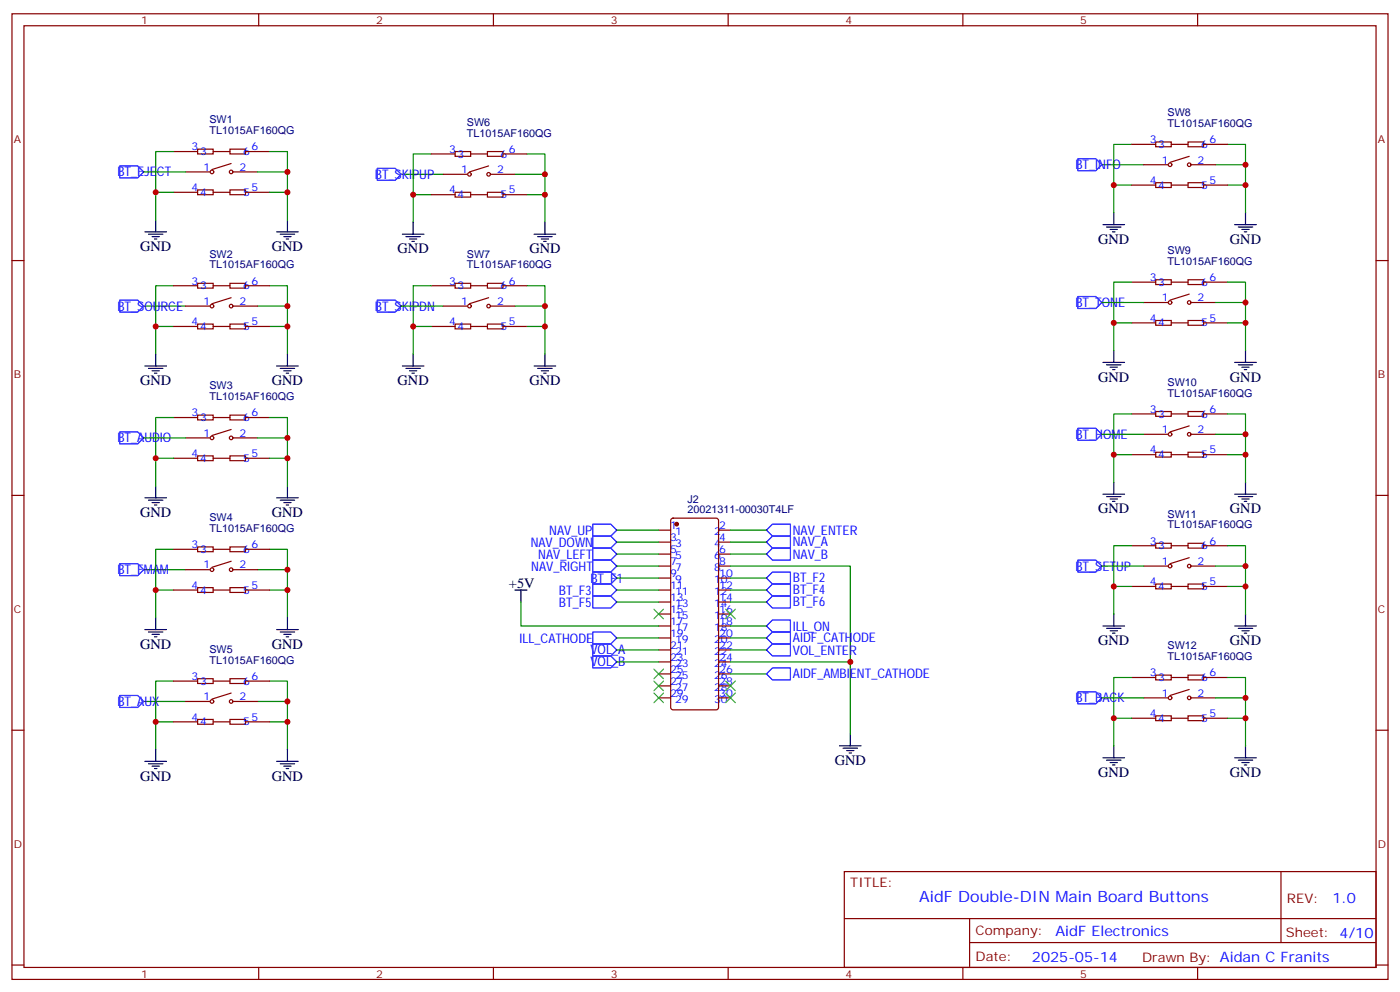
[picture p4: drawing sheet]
<svg xmlns="http://www.w3.org/2000/svg" width="412mm" height="292mm" viewBox="0 0 412 292" stroke-linecap="round" stroke-linejoin="round" font-family="sans-serif">
<g fill="none" stroke="#870000" stroke-width=".35">
<path d="M3.5 4.1h405.4v284.3h-405.4zM7.1 7.6h398.2v277.3h-398.2zM76.2 4.1v3.5M145.3 4.1v3.5M214.5 4.1v3.5M283.6 4.1v3.5M352.8 4.1v3.5M51.2 56.6h7M51.2 44.6h7M54.7 50.6h7M58.2 55.9h4.6v1.4h-4.6zM58.2 43.9h4.6v1.4h-4.6z"/>
<path d="M62.8 56.6h4.9M62.8 44.6h4.9M67.7 55.9h4.6v1.4h-4.6zM67.7 43.9h4.6v1.4h-4.6zM68.1 48.2l-5.7 1.7M68.8 50.6h7M72.3 56.6h7.1M72.3 44.6h7.1M127 57.3h7.1M127 45.3h7.1M130.5 51.3h7.1M134.1 56.6h4.5v1.4h-4.5z"/>
<path d="M134.1 44.6h4.5v1.4h-4.5zM138.6 57.3h5M138.6 45.3h5M143.6 56.6h4.6v1.4h-4.6zM143.6 44.6h4.6v1.4h-4.6zM143.9 48.9l-5.6 1.7M144.6 51.3h7.1M148.2 57.3h7M148.2 45.3h7M333.4 54.5h7M333.4 42.5h7M336.9 48.5h7.1"/>
<path d="M340.4 53.8h4.6v1.4h-4.6zM340.4 41.8h4.6v1.4h-4.6zM345 54.5h5M345 42.5h5M350 53.8h4.5v1.4h-4.5zM350 41.8h4.5v1.4h-4.5zM350.3 46l-5.6 1.8M351 48.5h7.1M354.5 54.5h7.1M354.5 42.5h7.1M3.5 76.7h3.6M405.3 76.7h3.6"/>
<path d="M51.2 96.1h7M51.2 84.1h7M54.7 90.1h7M58.2 95.4h4.6v1.4h-4.6zM58.2 83.4h4.6v1.4h-4.6zM62.8 96.1h4.9M62.8 84.1h4.9M67.7 95.4h4.6v1.4h-4.6zM67.7 83.4h4.6v1.4h-4.6zM68.1 87.7l-5.7 1.7M68.8 90.1h7M72.3 96.1h7.1"/>
<path d="M72.3 84.1h7.1M127 96.1h7.1M127 84.1h7.1M130.5 90.1h7.1M134.1 95.4h4.5v1.4h-4.5zM134.1 83.4h4.5v1.4h-4.5zM138.6 96.1h5M138.6 84.1h5M143.6 95.4h4.6v1.4h-4.6zM143.6 83.4h4.6v1.4h-4.6zM143.9 87.7l-5.6 1.7M144.6 90.1h7.1"/>
<path d="M148.2 96.1h7M148.2 84.1h7M333.4 95.1h7M333.4 83.1h7M336.9 89.1h7.1M340.4 94.4h4.6v1.4h-4.6zM340.4 82.4h4.6v1.4h-4.6zM345 95.1h5M345 83.1h5M350 94.4h4.5v1.4h-4.5zM350 82.4h4.5v1.4h-4.5zM350.3 86.6l-5.6 1.8"/>
<path d="M351 89.1h7.1M354.5 95.1h7.1M354.5 83.1h7.1M51.2 134.9h7M51.2 122.9h7M54.7 128.9h7M58.2 134.2h4.6v1.4h-4.6zM58.2 122.2h4.6v1.4h-4.6zM62.8 134.9h4.9M62.8 122.9h4.9M67.7 134.2h4.6v1.4h-4.6zM67.7 122.2h4.6v1.4h-4.6z"/>
<path d="M68.1 126.5l-5.7 1.7M68.8 128.9h7M72.3 134.9h7.1M72.3 122.9h7.1M333.4 133.9h7M333.4 121.9h7M336.9 127.9h7.1M340.4 133.2h4.6v1.4h-4.6zM340.4 121.2h4.6v1.4h-4.6zM345 133.9h5M345 121.9h5M350 133.2h4.5v1.4h-4.5z"/>
<path d="M350 121.2h4.5v1.4h-4.5zM350.3 125.4l-5.6 1.8M351 127.9h7.1M354.5 133.9h7.1M354.5 121.9h7.1M3.5 145.9h3.6M194 156.1h3.6M194 159.6h3.6M197.8 152.8l.5-.2h12.7l.6 .4 .1 55.3-.5 .7h-12.9l-.7-.4v-55.3zM211.7 156.1h3.5M211.7 159.6h3.5M340.4 160h4.6v1.4h-4.6z"/>
<path d="M350 160h4.5v1.4h-4.5zM405.3 145.9h3.6M51.2 173.7h7M51.2 161.7h7M54.7 167.7h7M58.2 173h4.6v1.4h-4.6zM58.2 161h4.6v1.5h-4.6zM62.8 173.7h4.9M62.8 161.7h4.9M67.7 173h4.6v1.4h-4.6zM67.7 161h4.6v1.5h-4.6zM68.1 165.3l-5.7 1.7"/>
<path d="M68.8 167.7h7M72.3 173.7h7.1M72.3 161.7h7.1M194 173.7h3.6M194 166.7h3.6M194 163.2h3.6M194 170.2h3.6M194 177.3h3.6M211.7 173.7h3.5M211.7 166.7h3.5M211.7 163.2h3.5M211.7 170.2h3.5"/>
<path d="M211.7 177.3h3.5M333.4 172.7h7M333.4 160.7h7M336.9 166.7h7.1M340.4 172h4.6v1.4h-4.6zM345 172.7h5M345 160.7h5M350 172h4.5v1.4h-4.5zM350.3 164.2l-5.6 1.8M351 166.7h7.1M354.5 172.7h7.1M354.5 160.7h7.1"/>
<path d="M58.2 199.8h4.6v1.5h-4.6zM67.7 199.8h4.6v1.5h-4.6zM194 198.4h3.6M194 194.9h3.6M194 191.4h3.6M194 187.9h3.6M194 184.3h3.6M194 180.8h3.6M211.7 198.4h3.5M211.7 194.9h3.5M211.7 191.4h3.5M211.7 187.9h3.5"/>
<path d="M211.7 184.3h3.5M211.7 180.8h3.5M333.4 199.5h7M340.4 198.8h4.6v1.4h-4.6zM345 199.5h5M350 198.8h4.5v1.4h-4.5zM354.5 199.5h7.1M3.5 215h3.6M51.2 212.5h7M51.2 200.6h7M54.7 206.6h7M58.2 211.8h4.6v1.5h-4.6z"/>
<path d="M62.8 212.5h4.9M62.8 200.6h4.9M67.7 211.8h4.6v1.5h-4.6zM68.1 204.1l-5.7 1.7M68.8 206.6h7M72.3 212.5h7.1M72.3 200.6h7.1M194 205.5h3.6M194 202h3.6M211.7 205.5h3.5M211.7 202h3.5M333.4 211.5h7"/>
<path d="M336.9 205.5h7.1M340.4 210.8h4.6v1.4h-4.6zM345 211.5h5M350 210.8h4.5v1.4h-4.5zM350.3 203l-5.6 1.8M351 205.5h7.1M354.5 211.5h7.1M405.3 215h3.6M248.7 256.6h156.6v28.3h-156.6zM377.3 256.7v20.8M248.7 270.5h156.5M285.6 277.5h119.6"/>
<path d="M285.6 270.5v14.1M3.5 284.2h3.6M76.2 284.9v3.5M145.3 284.9v3.5M214.5 284.9v3.5M283.6 284.9v3.5M352.8 284.9v3.5M405.3 284.2h3.6"/>
<circle cx="62.4" cy="50.6" r=".53"/>
<circle cx="68.1" cy="50.6" r=".53"/>
<circle cx="138.3" cy="51.3" r=".53"/>
<circle cx="143.9" cy="51.3" r=".53"/>
<circle cx="344.7" cy="48.5" r=".53"/>
<circle cx="350.3" cy="48.5" r=".53"/>
<circle cx="62.4" cy="90.1" r=".53"/>
<circle cx="68.1" cy="90.1" r=".53"/>
<circle cx="138.3" cy="90.1" r=".53"/>
<circle cx="143.9" cy="90.1" r=".53"/>
<circle cx="344.7" cy="89.1" r=".53"/>
<circle cx="350.3" cy="89.1" r=".53"/>
<circle cx="62.4" cy="128.9" r=".53"/>
<circle cx="68.1" cy="128.9" r=".53"/>
<circle cx="344.7" cy="127.9" r=".53"/>
<circle cx="350.3" cy="127.9" r=".53"/>
<circle cx="62.4" cy="167.7" r=".53"/>
<circle cx="68.1" cy="167.7" r=".53"/>
<circle cx="344.7" cy="166.7" r=".53"/>
<circle cx="350.3" cy="166.7" r=".53"/>
<circle cx="62.4" cy="206.6" r=".53"/>
<circle cx="68.1" cy="206.6" r=".53"/>
<circle cx="344.7" cy="205.5" r=".53"/>
<circle cx="350.3" cy="205.5" r=".53"/>
</g>
<g fill="none" stroke="#000" stroke-width=".35">
<path d="M42.7 68.3h6.3M43.7 69h4.3M44.8 69.7h2.1M45.5 70.4h.7M45.9 64.7v3.6M81.5 68.3h6.3M82.5 69h4.3M83.6 69.7h2.1M84.3 70.4h.7M84.7 64.7v3.6M118.5 69h6.4M119.6 69.7h4.2"/>
<path d="M120.6 70.4h2.2M121.4 71.1h.7M121.7 65.4v3.6M157.3 69h6.4M158.4 69.7h4.2M159.5 70.4h2.1M160.2 71.1h.7M160.5 65.4v3.6M324.9 66.1h6.4M326 66.9h4.2M327 67.6h2.1M327.7 68.3h.7"/>
<path d="M328.1 62.6v3.5M363.7 66.1h6.4M364.8 66.9h4.2M365.8 67.6h2.1M366.5 68.3h.7M366.9 62.6v3.5M42.7 107.8h6.3M43.7 108.5h4.3M44.8 109.2h2.1M45.5 109.9h.7M45.9 104.2v3.6M81.5 107.8h6.3"/>
<path d="M82.5 108.5h4.3M83.6 109.2h2.1M84.3 109.9h.7M84.7 104.2v3.6M118.5 107.8h6.4M119.6 108.5h4.2M120.6 109.2h2.2M121.4 109.9h.7M121.7 104.2v3.6M157.3 107.8h6.4M158.4 108.5h4.2M159.5 109.2h2.1"/>
<path d="M160.2 109.9h.7M160.5 104.2v3.6M324.9 106.7h6.4M326 107.4h4.2M327 108.1h2.1M327.7 108.8h.7M328.1 103.2v3.5M363.7 106.7h6.4M364.8 107.4h4.2M365.8 108.1h2.1M366.5 108.8h.7M366.9 103.2v3.5"/>
<path d="M42.7 146.6h6.3M43.7 147.3h4.3M44.8 148h2.1M45.5 148.7h.7M45.9 143.1v3.5M81.5 146.6h6.3M82.5 147.3h4.3M83.6 148h2.1M84.3 148.7h.7M84.7 143.1v3.5M324.9 145.5h6.4M326 146.2h4.2"/>
<path d="M327 146.9h2.1M327.7 147.6h.7M328.1 142v3.5M363.7 145.5h6.4M364.8 146.2h4.2M365.8 146.9h2.1M366.5 147.6h.7M366.9 142v3.5M151.7 173.7h3.5M153.5 173.7v3.6M42.7 185.4h6.3M43.7 186.1h4.3"/>
<path d="M44.8 186.8h2.1M45.5 187.5h.7M45.9 181.9v3.5M81.5 185.4h6.3M82.5 186.1h4.3M83.6 186.8h2.1M84.3 187.5h.7M84.7 181.9v3.5M324.9 184.3h6.4M326 185h4.2M327 185.7h2.1M327.7 186.4h.7"/>
<path d="M328.1 180.8v3.5M363.7 184.3h6.4M364.8 185h4.2M365.8 185.7h2.1M366.5 186.4h.7M366.9 180.8v3.5M247.3 219.6h6.3M250.5 216.1v3.5M328.1 219.6v3.5M366.9 219.6v3.5M42.7 224.2h6.3M43.7 224.9h4.3"/>
<path d="M44.8 225.6h2.1M45.5 226.3h.7M45.9 220.7v3.5M81.5 224.2h6.3M82.5 224.9h4.3M83.6 225.6h2.1M84.3 226.3h.7M84.7 220.7v3.5M248.4 220.3h4.2M249.4 221h2.1M250.1 221.7h.7M324.9 223.1h6.4"/>
<path d="M326 223.8h4.2M327 224.5h2.1M327.7 225.2h.7M363.7 223.1h6.4M364.8 223.8h4.2M365.8 224.5h2.1M366.5 225.2h.7"/>
</g>
<g fill="none" stroke="#008700" stroke-width=".35">
<path d="M42.3 50.6h12.4M45.9 56.6h5.3M51.2 44.6h-5.3v20.1M75.8 50.6h8.9M79.4 44.6h5.3v20.1M79.4 56.6h5.3M118.2 51.3h12.3M121.7 57.3h5.3M127 45.3h-5.3v20.1M151.7 51.3h8.8M155.2 45.3h5.3v20.1M155.2 57.3h5.3"/>
<path d="M324.6 48.5h12.3M328.1 54.5h5.3M333.4 42.5h-5.3v20.1M358.1 48.5h8.8M361.6 42.5h5.3v20.1M361.6 54.5h5.3M42.3 90.1h12.4M45.9 96.1h5.3M51.2 84.1h-5.3v20.1M75.8 90.1h8.9M79.4 84.1h5.3v20.1M79.4 96.1h5.3"/>
<path d="M118.2 90.1h12.3M121.7 96.1h5.3M127 84.1h-5.3v20.1M151.7 90.1h8.8M155.2 84.1h5.3v20.1M155.2 96.1h5.3M324.6 89.1h12.3M328.1 95.1h5.3M333.4 83.1h-5.3v20.1M358.1 89.1h8.8M361.6 83.1h5.3v20.1M361.6 95.1h5.3"/>
<path d="M42.3 128.9h12.4M45.9 134.9h5.3M51.2 122.9h-5.3v20.2M75.8 128.9h8.9M79.4 122.9h5.3v20.2M79.4 134.9h5.3M324.6 127.9h12.3M328.1 133.9h5.3M333.4 121.9h-5.3v20.1M358.1 127.9h8.8M361.6 121.9h5.3v20.1M361.6 133.9h5.3"/>
<path d="M181.7 156.1h12.3M181.7 159.6h12.3M215.2 156.1h10.6M215.2 159.6h10.6M42.3 167.7h12.4M45.9 173.7h5.3M51.2 161.7h-5.3v20.2M75.8 167.7h8.9M79.4 161.7h5.3v20.2M79.4 173.7h5.3M153.5 177.3v7h40.5M181.7 173.7h12.3"/>
<path d="M181.7 166.7h12.3M181.7 170.2h12.3M181.7 177.3h12.3M181.7 163.2h12.3M215.2 166.7h35.3v49.4M215.2 173.7h10.6M215.2 170.2h10.6M215.2 177.3h10.6M215.2 163.2h10.6M324.6 166.7h12.3M328.1 172.7h5.3M333.4 160.7h-5.3v20.1"/>
<path d="M358.1 166.7h8.8M361.6 160.7h5.3v20.1M361.6 172.7h5.3M181.7 191.4h12.3M181.7 194.9h12.3M181.7 187.9h12.3M215.2 191.4h10.6M215.2 194.9h35.3M215.2 187.9h10.6M215.2 184.3h10.6M215.2 198.4h10.6M333.4 199.5h-5.3v20.1"/>
<path d="M361.6 199.5h5.3v20.1M42.3 206.6h12.4M45.9 212.5h5.3M51.2 200.6h-5.3v20.1M75.8 206.6h8.9M79.4 200.6h5.3v20.1M79.4 212.5h5.3M324.6 205.5h12.3M328.1 211.5h5.3M358.1 205.5h8.8M361.6 211.5h5.3"/>
</g>
<g fill="none" stroke="#00f" stroke-width=".35">
<path d="M35.3 48.9h5.3l1.7 1.7-1.7 1.8h-5.3zM111.1 49.6h5.3l1.8 1.7-1.8 1.8h-5.3zM317.5 46.7h5.3l1.8 1.8-1.8 1.8h-5.3zM35.3 88.4h5.3l1.7 1.7-1.7 1.8h-5.3zM111.1 88.4h5.3l1.8 1.7-1.8 1.8h-5.3zM317.5 87.3h5.3l1.8 1.8-1.8 1.7h-5.3zM35.3 127.2h5.3l1.7 1.7-1.7 1.8h-5.3zM317.5 126.1h5.3l1.8 1.8-1.8 1.7h-5.3zM174.6 157.9h5.3l1.8 1.7-1.8 1.8h-5.3zM174.6 154.3h5.3l1.8 1.8-1.8 1.8h-5.3zM225.8 159.6l1.7-1.7h5.3v3.5h-5.3zM227.5 154.3h5.3v3.6h-5.3l-1.7-1.8z"/>
<path d="M35.3 166h5.3l1.7 1.7-1.7 1.8h-5.3zM174.6 168.5h5.3l1.8 1.7-1.8 1.8h-5.3zM174.6 172h5.3l1.8 1.7-1.8 1.8h-5.3zM174.6 175.5h5.3l1.8 1.8-1.8 1.7h-5.3zM174.6 164.9h5.3l1.8 1.8-1.8 1.8h-5.3zM174.6 161.4h5.3l1.8 1.8-1.8 1.7h-5.3zM225.8 170.2l1.7-1.7h5.3v3.5h-5.3zM225.8 177.3l1.7-1.8h5.3v3.5h-5.3zM225.8 163.2l1.7-1.8h5.3v3.5h-5.3zM227.5 172h5.3v3.5h-5.3l-1.7-1.8zM317.5 164.9h5.3l1.8 1.8-1.8 1.8h-5.3zM174.6 189.6h5.3l1.8 1.8-1.8 1.7h-5.3z"/>
<path d="M174.6 193.1h5.3l1.8 1.8-1.8 1.8h-5.3zM174.6 186.1h5.3l1.8 1.8-1.8 1.7h-5.3zM225.8 191.4l1.7-1.8h5.3v3.5h-5.3zM225.8 184.3l1.7-1.7h5.3v3.5h-5.3zM225.8 187.9l1.7-1.8h5.3v3.5h-5.3zM225.8 198.4l1.7-1.7h5.3v3.5h-5.3zM35.3 204.8h5.3l1.7 1.8-1.7 1.7h-5.3zM317.5 203.7h5.3l1.8 1.8-1.8 1.8h-5.3z"/>
</g>
<circle cx="199.3" cy="154.3" r=".53" fill="#870000" stroke="#870000" stroke-width=".35"/>
<g fill="none" stroke="#3c3" stroke-width=".35">
<path d="M192.6 179.4l2.8 2.8M195.4 179.4l-2.8 2.8M213.8 179.4l2.8 2.8M216.6 179.4l-2.8 2.8M192.6 197l2.8 2.8M195.4 197l-2.8 2.8M192.6 200.6l2.8 2.8M192.6 204.1l2.8 2.8M195.4 200.6l-2.8 2.8M195.4 204.1l-2.8 2.8M213.8 200.6l2.8 2.8M213.8 204.1l2.8 2.8"/>
<path d="M216.6 200.6l-2.8 2.8M216.6 204.1l-2.8 2.8"/>
</g>
<g fill="#c00">
<circle cx="84.7" cy="50.6" r=".88"/>
<circle cx="84.7" cy="56.6" r=".88"/>
<circle cx="45.9" cy="56.6" r=".88"/>
<circle cx="45.9" cy="96.1" r=".88"/>
<circle cx="84.7" cy="96.1" r=".88"/>
<circle cx="84.7" cy="90.1" r=".88"/>
<circle cx="84.7" cy="128.9" r=".88"/>
<circle cx="84.7" cy="134.9" r=".88"/>
<circle cx="45.9" cy="134.9" r=".88"/>
<circle cx="45.9" cy="173.7" r=".88"/>
<circle cx="84.7" cy="173.7" r=".88"/>
<circle cx="84.7" cy="167.7" r=".88"/>
<circle cx="45.9" cy="212.5" r=".88"/>
<circle cx="84.7" cy="212.5" r=".88"/>
<circle cx="84.7" cy="206.6" r=".88"/>
<circle cx="121.7" cy="57.3" r=".88"/>
<circle cx="160.5" cy="57.3" r=".88"/>
<circle cx="160.5" cy="51.3" r=".88"/>
<circle cx="160.5" cy="90.1" r=".88"/>
<circle cx="160.5" cy="96.1" r=".88"/>
<circle cx="121.7" cy="96.1" r=".88"/>
<circle cx="328.1" cy="54.5" r=".88"/>
<circle cx="366.9" cy="54.5" r=".88"/>
<circle cx="366.9" cy="48.5" r=".88"/>
<circle cx="366.9" cy="89.1" r=".88"/>
<circle cx="366.9" cy="95.1" r=".88"/>
<circle cx="328.1" cy="95.1" r=".88"/>
<circle cx="366.9" cy="127.9" r=".88"/>
<circle cx="366.9" cy="133.9" r=".88"/>
<circle cx="328.1" cy="133.9" r=".88"/>
<circle cx="366.9" cy="166.7" r=".88"/>
<circle cx="366.9" cy="172.7" r=".88"/>
<circle cx="328.1" cy="172.7" r=".88"/>
<circle cx="366.9" cy="205.5" r=".88"/>
<circle cx="366.9" cy="211.5" r=".88"/>
<circle cx="328.1" cy="211.5" r=".88"/>
<circle cx="250.5" cy="194.9" r=".88"/>
</g>
<text font-size="4.6" fill="#00f" x="270.8" y="265.7">AidF Double-DIN Main Board Buttons</text>
<g font-size="4.2">
<text x="323.5" y="71.8">GND</text>
<text x="362.3" y="71.8">GND</text>
<text x="41.3" y="73.9">GND</text>
<text x="80.1" y="73.9">GND</text>
<text x="117.1" y="74.6">GND</text>
<text x="155.9" y="74.6">GND</text>
<text x="41.3" y="113.4">GND</text>
<text x="80.1" y="113.4">GND</text>
<text x="117.1" y="113.4">GND</text>
<text x="155.9" y="113.4">GND</text>
<text x="323.5" y="112.4">GND</text>
<text x="362.3" y="112.4">GND</text>
<text x="41.3" y="152.2">GND</text>
<text x="80.1" y="152.2">GND</text>
<text x="323.5" y="151.2">GND</text>
<text x="362.3" y="151.2">GND</text>
<text x="149.9" y="173">+5V</text>
<text x="41.3" y="191">GND</text>
<text x="80.1" y="191">GND</text>
<text x="323.5" y="190">GND</text>
<text x="362.3" y="190">GND</text>
<text x="245.9" y="225.2">GND</text>
<text x="41.3" y="229.8">GND</text>
<text x="80.1" y="229.8">GND</text>
<text x="323.5" y="228.8">GND</text>
<text x="362.3" y="228.8">GND</text>
</g>
<g font-size="4.2" fill="#00f">
<text x="392.5" y="265.9">1.0</text>
<text x="310.9" y="275.5">AidF Electronics</text>
<text x="304" y="283.3">2025-05-14</text>
</g>
<g font-size="3.9" fill="#00f">
<text x="34.6" y="51.9">BT_EJECT</text>
<text x="110.4" y="52.7">BT_SKIPUP</text>
<text x="316.8" y="49.8">BT_INFO</text>
<text x="34.6" y="91.5">BT_SOURCE</text>
<text x="110.4" y="91.5">BT_SKIPDN</text>
<text x="316.8" y="90.4">BT_TONE</text>
<text x="34.6" y="130.3">BT_AUDIO</text>
<text x="316.8" y="129.2">BT_HOME</text>
<text x="156.3" y="160.9">NAV_DOWN</text>
<text x="161.8" y="157.4">NAV_UP</text>
<text x="233.5" y="157.5">NAV_ENTER</text>
<text x="233.5" y="160.9">NAV_A</text>
<text x="156.5" y="168">NAV_RIGHT</text>
<text x="158.5" y="164.5">NAV_LEFT</text>
<text x="233.5" y="164.6">NAV_B</text>
<text x="34.6" y="169.1">BT_FMAM</text>
<text x="173.9" y="171.6">BT_F1</text>
<text x="233.5" y="171.5">BT_F2</text>
<text x="316.8" y="168">BT_SETUP</text>
<text x="164.7" y="175.1">BT_F3</text>
<text x="164.7" y="178.7">BT_F5</text>
<text x="233.5" y="178.6">BT_F6</text>
<text x="233.5" y="175">BT_F4</text>
<text x="233.5" y="185.7">ILL_ON</text>
<text x="153.1" y="189.2">ILL_CATHODE</text>
<text x="233.5" y="189.2">AIDF_CATHODE</text>
<text x="173.9" y="192.7">VOL_A</text>
<text x="173.9" y="196.2">VOL_B</text>
<text x="233.5" y="192.8">VOL_ENTER</text>
<text x="233.5" y="199.8">AIDF_AMBIENT_CATHODE</text>
<text x="34.6" y="207.9">BT_AUX</text>
<text x="316.8" y="206.8">BT_BACK</text>
</g>
<g font-size="3.9" fill="#800">
<text x="250.5" y="261.2">TITLE:</text>
<text x="379.1" y="265.9">REV:</text>
<text x="287.4" y="275.4">Company:</text>
<text x="378.7" y="276">Sheet: 4/10</text>
<text x="287.4" y="283.1">Date:</text>
<text x="336.4" y="283.2">Drawn By: Aidan C Franits</text>
</g>
<g font-size="3.2" fill="#800">
<text x="41.6" y="7.1">1</text>
<text x="110.8" y="7.1">2</text>
<text x="179.9" y="7.1">3</text>
<text x="249.1" y="7.1">4</text>
<text x="318.2" y="7.1">5</text>
<text x="4.1" y="42.2">A</text>
<text x="405.9" y="42.2">A</text>
<text x="4.1" y="111.3">B</text>
<text x="405.9" y="111.3">B</text>
<text x="4.1" y="180.4">C</text>
<text x="405.9" y="180.4">C</text>
<text x="4.1" y="249.6">D</text>
<text x="405.9" y="249.6">D</text>
<text x="41.6" y="287.9">1</text>
<text x="110.8" y="287.9">2</text>
<text x="179.9" y="287.9">3</text>
<text x="249.1" y="287.9">4</text>
<text x="318.2" y="287.9">5</text>
</g>
<g font-size="3.2" fill="#000080">
<text x="343.9" y="34.2">SW8</text>
<text x="61.7" y="39.5">TL1015AF160QG</text>
<text x="61.7" y="36.3">SW1</text>
<text x="137.5" y="40.2">TL1015AF160QG</text>
<text x="137.5" y="37">SW6</text>
<text x="343.9" y="37.4">TL1015AF160QG</text>
<text x="61.7" y="75.8">SW2</text>
<text x="137.5" y="75.8">SW7</text>
<text x="343.9" y="78">TL1015AF160QG</text>
<text x="343.9" y="74.8">SW9</text>
<text x="61.7" y="79.1">TL1015AF160QG</text>
<text x="137.5" y="79.1">TL1015AF160QG</text>
<text x="343.9" y="113.6">SW10</text>
<text x="61.7" y="117.9">TL1015AF160QG</text>
<text x="61.7" y="114.7">SW3</text>
<text x="343.9" y="116.8">TL1015AF160QG</text>
<text x="202.5" y="148">J2</text>
<text x="61.7" y="153.5">SW4</text>
<text x="202.5" y="151.2">20021311-00030T4LF</text>
<text x="343.9" y="155.6">TL1015AF160QG</text>
<text x="343.9" y="152.4">SW11</text>
<text x="61.7" y="156.7">TL1015AF160QG</text>
<text x="343.9" y="191.2">SW12</text>
<text x="61.7" y="195.5">TL1015AF160QG</text>
<text x="61.7" y="192.3">SW5</text>
<text x="343.9" y="194.4">TL1015AF160QG</text>
</g>
<g font-size="3.2" fill="#00f">
<text x="56.4" y="44.3">3</text>
<text x="58.9" y="45.7">3</text>
<text x="71.6" y="45.7">6</text>
<text x="74.1" y="44.3">6</text>
<text x="132.3" y="45">3</text>
<text x="134.8" y="46.4">3</text>
<text x="147.5" y="46.4">6</text>
<text x="149.9" y="45">6</text>
<text x="338.7" y="42.2">3</text>
<text x="341.1" y="43.6">3</text>
<text x="353.8" y="43.6">6</text>
<text x="356.3" y="42.2">6</text>
<text x="60" y="50.3">1</text>
<text x="70.6" y="50.3">2</text>
<text x="135.8" y="51">1</text>
<text x="146.4" y="51">2</text>
<text x="342.2" y="48.2">1</text>
<text x="352.8" y="48.2">2</text>
<text x="56.4" y="56.3">4</text>
<text x="58.9" y="57.7">4</text>
<text x="71.6" y="57.7">5</text>
<text x="74.1" y="56.3">5</text>
<text x="132.3" y="57">4</text>
<text x="134.8" y="58.4">4</text>
<text x="147.5" y="58.4">5</text>
<text x="149.9" y="57">5</text>
<text x="338.7" y="54.2">4</text>
<text x="341.1" y="55.6">4</text>
<text x="353.8" y="55.6">5</text>
<text x="356.3" y="54.2">5</text>
<text x="56.4" y="83.8">3</text>
<text x="74.1" y="83.8">6</text>
<text x="132.3" y="83.8">3</text>
<text x="149.9" y="83.8">6</text>
<text x="338.7" y="82.7">3</text>
<text x="356.3" y="82.7">6</text>
<text x="58.9" y="85.2">3</text>
<text x="60" y="89.8">1</text>
<text x="70.6" y="89.8">2</text>
<text x="71.6" y="85.2">6</text>
<text x="134.8" y="85.2">3</text>
<text x="135.8" y="89.8">1</text>
<text x="146.4" y="89.8">2</text>
<text x="147.5" y="85.2">6</text>
<text x="341.1" y="84.1">3</text>
<text x="342.2" y="88.7">1</text>
<text x="352.8" y="88.7">2</text>
<text x="353.8" y="84.1">6</text>
<text x="56.4" y="95.8">4</text>
<text x="74.1" y="95.8">5</text>
<text x="132.3" y="95.8">4</text>
<text x="149.9" y="95.8">5</text>
<text x="338.7" y="94.7">4</text>
<text x="356.3" y="94.7">5</text>
<text x="58.9" y="97.2">4</text>
<text x="71.6" y="97.2">5</text>
<text x="134.8" y="97.2">4</text>
<text x="147.5" y="97.2">5</text>
<text x="341.1" y="96.1">4</text>
<text x="353.8" y="96.1">5</text>
<text x="56.4" y="122.6">3</text>
<text x="58.9" y="124">3</text>
<text x="71.6" y="124">6</text>
<text x="74.1" y="122.6">6</text>
<text x="338.7" y="121.5">3</text>
<text x="341.1" y="122.9">3</text>
<text x="353.8" y="122.9">6</text>
<text x="356.3" y="121.5">6</text>
<text x="60" y="128.6">1</text>
<text x="70.6" y="128.6">2</text>
<text x="342.2" y="127.5">1</text>
<text x="352.8" y="127.5">2</text>
<text x="56.4" y="134.6">4</text>
<text x="58.9" y="136">4</text>
<text x="71.6" y="136">5</text>
<text x="74.1" y="134.6">5</text>
<text x="338.7" y="133.5">4</text>
<text x="341.1" y="134.9">4</text>
<text x="353.8" y="134.9">5</text>
<text x="356.3" y="133.5">5</text>
<text x="197.4" y="155.8">1</text>
<text x="211.8" y="155.8">2</text>
<text x="56.4" y="161.4">3</text>
<text x="74.1" y="161.4">6</text>
<text x="197.4" y="159.3">3</text>
<text x="198.9" y="161">3</text>
<text x="198.9" y="157.5">1</text>
<text x="210.4" y="157.5">2</text>
<text x="210.4" y="161">4</text>
<text x="211.8" y="159.3">4</text>
<text x="338.7" y="160.3">3</text>
<text x="341.1" y="161.7">3</text>
<text x="353.8" y="161.7">6</text>
<text x="356.3" y="160.3">6</text>
<text x="58.9" y="162.8">3</text>
<text x="60" y="167.4">1</text>
<text x="70.6" y="167.4">2</text>
<text x="71.6" y="162.8">6</text>
<text x="197.4" y="166.3">7</text>
<text x="197.4" y="162.8">5</text>
<text x="198.9" y="164.6">5</text>
<text x="210.4" y="164.6">6</text>
<text x="211.8" y="162.8">6</text>
<text x="211.8" y="166.3">8</text>
<text x="342.2" y="166.3">1</text>
<text x="352.8" y="166.3">2</text>
<text x="56.4" y="173.4">4</text>
<text x="74.1" y="173.4">5</text>
<text x="197.4" y="173.4">11</text>
<text x="197.4" y="169.9">9</text>
<text x="198.9" y="171.6">9</text>
<text x="198.9" y="168.1">7</text>
<text x="210.4" y="168.1">8</text>
<text x="210.4" y="171.6">10</text>
<text x="211.8" y="169.9">10</text>
<text x="211.8" y="173.4">12</text>
<text x="338.7" y="172.3">4</text>
<text x="341.1" y="173.7">4</text>
<text x="353.8" y="173.7">5</text>
<text x="356.3" y="172.3">5</text>
<text x="58.9" y="174.8">4</text>
<text x="71.6" y="174.8">5</text>
<text x="197.4" y="176.9">13</text>
<text x="198.9" y="178.7">13</text>
<text x="198.9" y="175.2">11</text>
<text x="210.4" y="175.2">12</text>
<text x="210.4" y="178.7">14</text>
<text x="211.8" y="176.9">14</text>
<text x="197.4" y="184">17</text>
<text x="197.4" y="180.4">15</text>
<text x="198.9" y="185.7">17</text>
<text x="198.9" y="182.2">15</text>
<text x="210.4" y="182.2">16</text>
<text x="210.4" y="185.7">18</text>
<text x="211.8" y="180.4">16</text>
<text x="211.8" y="184">18</text>
<text x="197.4" y="191">21</text>
<text x="197.4" y="187.5">19</text>
<text x="198.9" y="189.3">19</text>
<text x="210.4" y="189.3">20</text>
<text x="211.8" y="187.5">20</text>
<text x="211.8" y="191">22</text>
<text x="197.4" y="194.6">23</text>
<text x="198.9" y="196.3">23</text>
<text x="198.9" y="192.8">21</text>
<text x="210.4" y="192.8">22</text>
<text x="210.4" y="196.3">24</text>
<text x="211.8" y="194.6">24</text>
<text x="56.4" y="200.2">3</text>
<text x="58.9" y="201.6">3</text>
<text x="71.6" y="201.6">6</text>
<text x="74.1" y="200.2">6</text>
<text x="197.4" y="201.6">27</text>
<text x="197.4" y="198.1">25</text>
<text x="198.9" y="203.4">27</text>
<text x="198.9" y="199.8">25</text>
<text x="210.4" y="199.8">26</text>
<text x="210.4" y="203.4">28</text>
<text x="211.8" y="198.1">26</text>
<text x="211.8" y="201.6">28</text>
<text x="338.7" y="199.1">3</text>
<text x="341.1" y="200.6">3</text>
<text x="353.8" y="200.6">6</text>
<text x="356.3" y="199.1">6</text>
<text x="60" y="206.2">1</text>
<text x="70.6" y="206.2">2</text>
<text x="197.4" y="205.1">29</text>
<text x="198.9" y="206.9">29</text>
<text x="210.4" y="206.9">30</text>
<text x="211.8" y="205.1">30</text>
<text x="342.2" y="205.1">1</text>
<text x="352.8" y="205.1">2</text>
<text x="56.4" y="212.2">4</text>
<text x="58.9" y="213.6">4</text>
<text x="71.6" y="213.6">5</text>
<text x="74.1" y="212.2">5</text>
<text x="338.7" y="211.1">4</text>
<text x="341.1" y="212.5">4</text>
<text x="353.8" y="212.5">5</text>
<text x="356.3" y="211.1">5</text>
</g>
</svg>
